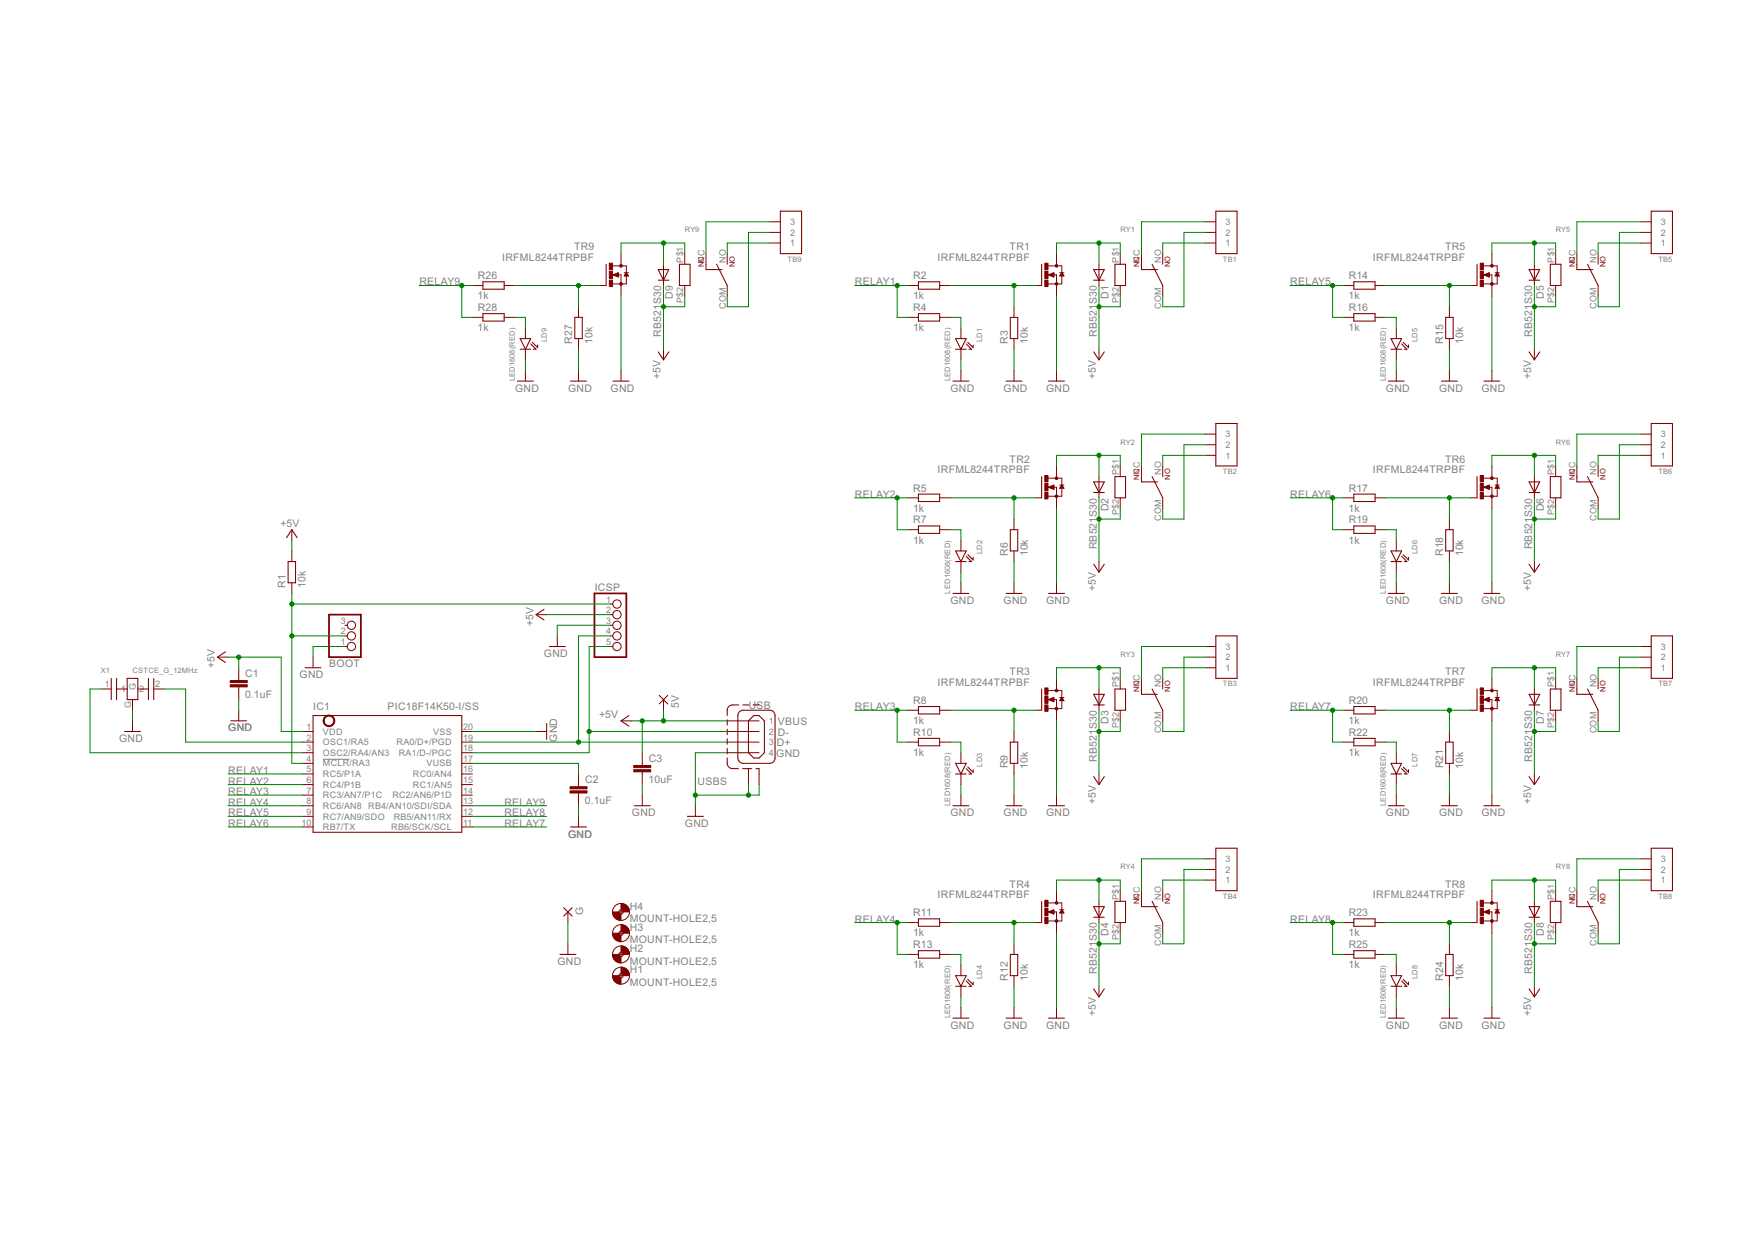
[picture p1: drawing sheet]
<svg xmlns="http://www.w3.org/2000/svg" width="420mm" height="297mm" viewBox="0 0 420 297" stroke-linecap="round" stroke-linejoin="round" font-family="sans-serif">
<path d="M77.2 181.6h6.4" fill="none" stroke="#808080" stroke-width=".24"/>
<g fill="none" stroke="#800000" stroke-width=".25">
<path d="M186.6 50.5h5.1v10.2h-5.1zM290.7 50.5h5.1v10.2h-5.1zM394.9 50.5h5v10.2h-5zM115.5 67.4h5.1v1.8h-5.1zM115.5 75h5.1v1.8h-5.1zM137.5 75.9h1.7v5.1h-1.7zM144.9 63.2v5.1M157.4 64.5h2.5l-1.2 2.5zM157.4 67h2.5M162.5 63.2h2.5v5.1h-2.5zM168.8 63.2v1.3h3.8M171.4 63.2l2.5 5.1"/>
<path d="M219.6 67.4h5.1v1.8h-5.1zM219.6 75h5.1v1.8h-5.1zM241.6 75.9h1.8v5.1h-1.8zM249.1 63.2v5.1M261.5 64.5h2.6l-1.3 2.5zM261.5 67h2.6M266.6 63.2h2.6v5.1h-2.6zM273 63.2v1.3h3.8M275.5 63.2l2.5 5.1M323.7 67.4h5.1v1.8h-5.1zM323.7 75h5.1v1.8h-5.1zM345.7 75.9h1.8v5.1h-1.8z"/>
<path d="M353.2 63.2v5.1M365.7 64.5h2.5l-1.3 2.5zM365.7 67h2.5M370.7 63.2h2.6v5.1h-2.6zM377.1 63.2v1.3h3.8M379.6 63.2l2.6 5.1M123.7 91.1h3.9M124.4 81h2.5l-1.3 2.5zM124.4 83.5h2.5M126.9 82.3l1.3 1.2h-.6M127.3 81.9l1.3 1.2v-.6M136.4 91.1h3.9"/>
<path d="M146.6 91.1h3.8M157.4 84.2l1.3 1.9 1.2-1.9M227.9 91.1h3.8M228.5 81h2.6l-1.3 2.5zM228.5 83.5h2.6M231.1 82.3l1.2 1.2h-.6M231.4 81.9l1.3 1.2v-.6M240.6 91.1h3.8M250.7 91.1h3.9M261.5 84.2l1.3 1.9 1.3-1.9M332 91.1h3.8M332.6 81h2.6l-1.3 2.5z"/>
<path d="M332.6 83.5h2.6M335.2 82.3l1.2 1.2h-.6M335.6 81.9l1.2 1.2v-.6M344.7 91.1h3.8M354.9 91.1h3.8M365.7 84.2l1.2 1.9 1.3-1.9M219.6 118.2h5.1v1.8h-5.1zM249.1 114v5.1M261.5 115.3h2.6l-1.3 2.5zM261.5 117.8h2.6M266.6 114h2.6v5.1h-2.6zM273 114v1.3h3.8"/>
<path d="M275.5 114l2.5 5.1M290.7 101.3h5.1v10.1h-5.1zM323.7 118.2h5.1v1.8h-5.1zM353.2 114v5.1M365.7 115.3h2.5l-1.3 2.5zM365.7 117.8h2.5M370.7 114h2.6v5.1h-2.6zM377.1 114v1.3h3.8M379.6 114l2.6 5.1M394.9 101.3h5v10.1h-5zM68.5 128.6l1.3-1.9 1.3 1.9M68.9 134.3h1.8v5.1h-1.8z"/>
<path d="M219.6 125.8h5.1v1.8h-5.1zM228.5 134.3h2.6M228.5 131.8h2.6l-1.3 2.5zM231.1 133l1.2 1.3h-.6M231.4 132.7l1.3 1.2v-.6M241.6 126.7h1.8v5.1h-1.8zM261.5 134.9l1.3 1.9 1.3-1.9M323.7 125.8h5.1v1.8h-5.1zM332.6 134.3h2.6M332.6 131.8h2.6l-1.3 2.5zM335.2 133l1.2 1.3h-.6M335.6 132.7l1.2 1.2v-.6"/>
<path d="M345.7 126.7h1.8v5.1h-1.8zM365.7 134.9l1.2 1.9 1.3-1.9M53.9 155.9l-1.9 1.3 1.9 1.2M73 159.7h3.8M130.1 145.7l-1.9 1.3 1.9 1.3M131.4 154.6h3.8M227.9 141.9h3.8M240.6 141.9h3.8M250.7 141.9h3.9M290.7 152.1h5.1v10.1h-5.1zM332 141.9h3.8M344.7 141.9h3.8"/>
<path d="M354.9 141.9h3.8M394.9 152.1h5v10.1h-5zM26.6 162.2v5.1M27.9 162.2v5.1M27.9 164.8h2.5M29.8 174.9h3.8M30.4 162.2h2.6v5.1h-2.6zM33 164.8h2.5M35.5 162.2v5.1M36.8 162.2v5.1M55.2 172.4h3.8M74.9 171.1h35.5v28h-35.5z"/>
<path d="M130.7 173v3.8M150.4 171.1l-1.9 1.3 1.9 1.3M157.6 166.3l2.1 2M159.7 166.3l-2.1 2M173.9 172.1v1.3M173.9 174.4v1.3M173.9 176.7v1.3M173.9 179v1.3M176.6 168.6h-1.7l-.7 .5a2.67 2.67 0 0 0-.3 2M176.7 170.3l1-.4h6.4l1 .4 .2 .8v10.2l-.1 .5-.3 .5-.8 .3h-6.4l-.5-.2-.5-.3-.3-.8v-10.2zM177.6 168.6h1.5M180.1 168.6h1.4"/>
<path d="M180.3 171.1h1.2l1.3 1.3v7.6l-1.3 1.3h-1.2l-1.3-1.3v-7.6zM219.6 169h5.1v1.8h-5.1zM219.6 176.6h5.1v1.8h-5.1zM241.6 177.5h1.8v5.1h-1.8zM249.1 164.8v5.1M261.5 166.1h2.6l-1.3 2.5zM261.5 168.6h2.6M266.6 164.8h2.6v5.1h-2.6zM273 164.8v1.3h3.8M275.5 164.8l2.5 5.1M323.7 169h5.1v1.8h-5.1zM323.7 176.6h5.1v1.8h-5.1z"/>
<path d="M345.7 177.5h1.8v5.1h-1.8zM353.2 164.8v5.1M365.7 166.1h2.5l-1.3 2.5zM365.7 168.6h2.5M370.7 164.8h2.6v5.1h-2.6zM377.1 164.8v1.3h3.8M379.6 164.8l2.6 5.1M136.4 197.8h3.9M151.7 192.7h3.8M164.4 195.2h3.8M173.9 181.3a2.67 2.67 0 0 0 .3 2l.7 .5h1.7M177.6 183.8h2.2"/>
<path d="M180.8 183.8h.7M227.9 192.7h3.8M228.5 182.6h2.6l-1.3 2.5zM228.5 185.1h2.6M231.1 183.8l1.2 1.3h-.6M231.4 183.5l1.3 1.2v-.6M240.6 192.7h3.8M250.7 192.7h3.9M261.5 185.7l1.3 1.9 1.3-1.9M332 192.7h3.8M332.6 182.6h2.6l-1.3 2.5zM332.6 185.1h2.6"/>
<path d="M335.2 183.8l1.2 1.3h-.6M335.6 183.5l1.2 1.2v-.6M344.7 192.7h3.8M354.9 192.7h3.8M365.7 185.7l1.2 1.9 1.3-1.9M134.8 217.1l2 2M136.8 217.1l-2 2M219.6 219.8h5.1v1.7h-5.1zM249.1 215.6v5M261.5 216.8h2.6l-1.3 2.6zM261.5 219.4h2.6M266.6 215.6h2.6v5h-2.6z"/>
<path d="M273 215.6v1.2h3.8M275.5 215.6l2.5 5M290.7 202.9h5.1v10.1h-5.1zM323.7 219.8h5.1v1.7h-5.1zM353.2 215.6v5M365.7 216.8h2.5l-1.3 2.6zM365.7 219.4h2.5M370.7 215.6h2.6v5h-2.6zM377.1 215.6v1.2h3.8M379.6 215.6l2.6 5M394.9 202.9h5v10.1h-5zM133.9 228.3h3.8"/>
<path d="M219.6 227.4h5.1v1.8h-5.1zM228.5 233.3h2.6l-1.3 2.6zM228.5 235.9h2.6M231.1 234.6l1.2 1.3h-.6M231.4 234.2l1.3 1.3v-.6M241.6 228.3h1.8v5h-1.8zM261.5 236.5l1.3 1.9 1.3-1.9M323.7 227.4h5.1v1.8h-5.1zM332.6 233.3h2.6l-1.3 2.6zM332.6 235.9h2.6M335.2 234.6l1.2 1.3h-.6M335.6 234.2l1.2 1.3v-.6"/>
<path d="M345.7 228.3h1.8v5h-1.8zM365.7 236.5l1.2 1.9 1.3-1.9M227.9 243.5h3.8M240.6 243.5h3.8M250.7 243.5h3.9M332 243.5h3.8M344.7 243.5h3.8M354.9 243.5h3.8"/>
</g>
<g fill="none" stroke="#800000" stroke-width=".24">
<path d="M184.1 58.1h2.5M184.1 55.6h2.5M184.1 53h2.5M288.2 58.1h2.5M288.2 55.6h2.5M288.2 53h2.5M392.3 58.1h2.6M392.3 55.6h2.6M392.3 53h2.6M113 68.3h2.5M113 75.9h2.5M120.6 68.3h2.5"/>
<path d="M120.6 75.9h2.5M125.6 78.4v2.6M138.3 73.4v2.5M143.4 68.3h1.5M146.3 65.7h2.2v5.1M146.5 63.6h3.3v1.6M146.6 65.7l1.3-.5v1.1zM146.7 65.7h1.2M146.8 65.8h1.1M147 65.6h.9M147.1 65.9h.8M147.3 65.4h.6"/>
<path d="M147.4 66.1h.5M147.6 65.3h.3M147.7 66.2h.2M148.5 60.7v2.9M149.3 65.2h1M149.3 65.9h.9M149.4 65.8h.8M149.5 65.7h.6M149.6 65.6h.4M149.6 65.4h.3M149.7 65.3h.1M149.8 65.9v2h-3.3"/>
<path d="M149.8 65.2l.5 .8h-1zM158.7 63.2v5.1M163.7 60.7v2.5M163.7 68.3v2.5M168.8 60.7v2.5M173.9 60.7v2.5M173.9 68.3v2.5M217.1 68.3h2.5M217.1 75.9h2.5M224.7 68.3h2.5M224.7 75.9h2.5M229.8 78.4v2.6"/>
<path d="M242.5 73.4v2.5M247.6 68.3h1.5M250.5 65.7h2.1v5.1M250.6 63.6h3.3v1.6M250.7 65.7l1.3-.5v1.1zM250.8 65.7h1.2M250.9 65.8h1.1M251.2 65.6h.8M251.2 65.9h.8M251.5 65.4h.5M251.5 66.1h.5M251.8 65.3h.2"/>
<path d="M251.8 66.2h.2M252.6 60.7v2.9M253.4 65.2h1M253.4 65.9h1M253.5 65.8h.8M253.6 65.7h.6M253.7 65.6h.4M253.8 65.4h.3M253.9 65.3h.1M253.9 65.9v2h-3.3M253.9 65.2l.5 .8h-1zM262.8 63.2v5.1"/>
<path d="M267.9 60.7v2.5M267.9 68.3v2.5M273 60.7v2.5M278 60.7v2.5M278 68.3v2.5M321.2 68.3h2.5M321.2 75.9h2.5M328.8 68.3h2.6M328.8 75.9h2.6M333.9 78.4v2.6M346.6 73.4v2.5M351.7 68.3h1.5"/>
<path d="M354.6 65.7h2.2v5.1M354.8 63.6h3.2v1.6M354.9 65.7l1.2-.5v1.1zM355 65.7h1.1M355 65.8h1.1M355.3 65.6h.8M355.3 65.9h.8M355.6 65.4h.5M355.7 66.1h.4M355.9 65.3h.2M356 66.2h.1M356.8 60.7v2.9"/>
<path d="M357.5 65.2h1M357.6 65.9h.9M357.7 65.8h.7M357.7 65.7h.7M357.8 65.6h.5M357.9 65.4h.3M358 65.3h.1M358 65.9v2h-3.3M358 65.2l.5 .8h-1zM366.9 63.2v5.1M372 60.7v2.5M372 68.3v2.5"/>
<path d="M377.1 60.7v2.5M382.2 60.7v2.5M382.2 68.3v2.5M125.6 83.5v2.6M125.6 88.6v2.5M138.3 81v2.5M138.3 88.6v2.5M148.5 88.6v2.5M158.7 83.5v2.6M229.8 83.5v2.6M229.8 88.6v2.5M242.5 81v2.5"/>
<path d="M242.5 88.6v2.5M252.6 88.6v2.5M262.8 83.5v2.6M333.9 83.5v2.6M333.9 88.6v2.5M346.6 81v2.5M346.6 88.6v2.5M356.8 88.6v2.5M366.9 83.5v2.6M217.1 119.1h2.5M224.7 119.1h2.5M247.6 119.1h1.5"/>
<path d="M250.5 116.5h2.1v5.1M250.6 114.4h3.3v1.6M250.7 116.5l1.3-.5v1zM250.9 116.5h1.1M250.9 116.6h1.1M251.2 116.4h.8M251.2 116.7h.8M251.5 116.2h.5M251.5 116.8h.5M251.8 116.1h.2M251.8 116.9h.2M252.6 111.4v3"/>
<path d="M253.4 116h1M253.4 116.7h1M253.5 116.6h.8M253.6 116.5h.6M253.7 116.4h.4M253.8 116.2h.2M253.9 116.1h.1M253.9 116.6v2.1h-3.3M253.9 116l.5 .8h-1zM262.8 114v5.1M267.9 111.4v2.6M267.9 119.1v2.5"/>
<path d="M273 111.4v2.6M278 111.4v2.6M278 119.1v2.5M288.2 108.9h2.5M288.2 106.4h2.5M288.2 103.8h2.5M321.2 119.1h2.5M328.8 119.1h2.6M351.7 119.1h1.5M354.6 116.5h2.2v5.1M354.8 114.4h3.2v1.6M354.9 116.5l1.2-.5v1z"/>
<path d="M355 116.5h1.1M355 116.6h1.1M355.3 116.4h.8M355.3 116.7h.8M355.6 116.2h.5M355.6 116.8h.5M355.9 116.1h.2M355.9 116.9h.2M356.8 111.4v3M357.5 116h1M357.6 116.7h.9M357.7 116.6h.7"/>
<path d="M357.7 116.5h.7M357.8 116.4h.5M357.9 116.2h.3M358 116.1h.1M358 116.6v2.1h-3.3M358 116l.5 .8h-1zM366.9 114v5.1M372 111.4v2.6M372 119.1v2.5M377.1 111.4v2.6M382.2 111.4v2.6M382.2 119.1v2.5"/>
<path d="M392.3 108.9h2.6M392.3 106.4h2.6M392.3 103.8h2.6M69.8 126.7v2.5M69.8 131.8v2.5M69.8 139.4v2.5M217.1 126.7h2.5M224.7 126.7h2.5M229.8 129.2v2.6M229.8 134.3v2.5M229.8 139.4v2.5M242.5 124.1v2.6"/>
<path d="M242.5 131.8v2.5M242.5 139.4v2.5M252.6 139.4v2.5M262.8 134.3v2.5M321.2 126.7h2.5M328.8 126.7h2.6M333.9 129.2v2.6M333.9 134.3v2.5M333.9 139.4v2.5M346.6 124.1v2.6M346.6 131.8v2.5M346.6 139.4v2.5"/>
<path d="M356.8 139.4v2.5M366.9 134.3v2.5M52 157.2h2.5M57.1 159.7v3.1M74.9 157.2v2.5M82.5 154.6h.5M82.5 152.1h.5M82.5 149.5h.5M128.2 147h2.5M133.3 152.1v2.5M146 154.6h.5M146 152.1h.5"/>
<path d="M146 149.5h.5M146 144.5h.5M146 147h.5M288.2 157.2h2.5M288.2 154.6h2.5M288.2 159.7h2.5M392.3 157.2h2.6M392.3 154.6h2.6M392.3 159.7h2.6M24.1 164.8h2.5M31.7 167.3v2.6M31.7 172.4v2.5"/>
<path d="M36.8 164.8h2.5M57.1 164.3v3M57.1 169.9v2.5M72.3 174.9h2.6M72.3 177.5h2.6M110.4 174.9h2.6M110.4 177.5h2.6M128.2 174.9h2.5M148.5 172.4h2.5M158.7 167.3v2.6M173.9 174.9h7.6M173.9 172.4h7.6"/>
<path d="M173.9 177.5h7.6M217.1 177.5h2.5M217.1 169.9h2.5M224.7 177.5h2.5M224.7 169.9h2.5M242.5 174.9v2.6M247.6 169.9h1.5M250.5 167.3h2.1v5.1M250.6 165.2h3.3v1.6M250.7 167.3l1.3-.5v1zM250.9 167.4h1.1M250.9 167.3h1.1"/>
<path d="M251.2 167.5h.8M251.2 167.1h.8M251.5 167.6h.5M251.5 167h.5M251.8 167.7h.2M251.8 166.9h.2M252.6 162.2v3M253.4 166.8h1M253.4 167.5h1M253.5 167.4h.8M253.6 167.3h.6M253.7 167.1h.4"/>
<path d="M253.8 167h.2M253.9 166.9h.1M253.9 167.4v2.1h-3.3M253.9 166.8l.5 .8h-1zM262.8 164.8v5.1M267.9 162.2v2.6M267.9 169.9v2.5M273 162.2v2.6M278 162.2v2.6M278 169.9v2.5M321.2 177.5h2.5M321.2 169.9h2.5"/>
<path d="M328.8 177.5h2.6M328.8 169.9h2.6M346.6 174.9v2.6M351.7 169.9h1.5M354.6 167.3h2.2v5.1M354.8 165.2h3.2v1.6M354.9 167.3l1.2-.5v1zM355 167.4h1.1M355 167.3h1.1M355.3 167.5h.8M355.3 167.1h.8M355.6 167h.5"/>
<path d="M355.6 167.6h.5M355.9 166.9h.2M355.9 167.7h.2M356.8 162.2v3M357.5 166.8h1M357.6 167.5h.9M357.7 167.4h.7M357.7 167.3h.6M357.8 167.1h.4M357.9 167h.3M358 166.9h.1M358 167.4v2.1h-3.3"/>
<path d="M358 166.8l.5 .8h-1zM366.9 164.8v5.1M372 162.2v2.6M372 169.9v2.5M377.1 162.2v2.6M382.2 162.2v2.6M382.2 169.9v2.5M72.3 180h2.6M72.3 182.6h2.6M72.3 185.1h2.6M72.3 187.6h2.6M72.3 190.2h2.6"/>
<path d="M72.3 192.7h2.6M72.3 195.2h2.6M72.3 197.8h2.6M110.4 180h2.6M110.4 182.6h2.6M110.4 185.1h2.6M110.4 187.6h2.6M110.4 190.2h2.6M110.4 192.7h2.6M110.4 195.2h2.6M110.4 197.8h2.6M138.3 185.1v3.1"/>
<path d="M138.3 189.7v3M138.3 195.2v2.6M153.6 180v3.1M153.6 184.6v3M153.6 190.2v2.5M166.3 192.7v2.5M173.9 180h7.6M179 183.8v3.8M181.5 183.8v3.8M229.8 180v2.6M229.8 185.1v2.5M229.8 190.2v2.5"/>
<path d="M242.5 182.6v2.5M242.5 190.2v2.5M252.6 190.2v2.5M262.8 185.1v2.5M333.9 180v2.6M333.9 185.1v2.5M333.9 190.2v2.5M346.6 182.6v2.5M346.6 190.2v2.5M356.8 190.2v2.5M366.9 185.1v2.5M135.8 218.1v2.5"/>
<path d="M148 218.1h1M148.5 217.6v1M250.5 218.1h2.1v5.1M250.6 215.9h3.3v1.7M250.7 218.1l1.3-.5v1zM250.9 218.2h1.1M250.9 218h1.1M251.2 218.3h.8M251.2 217.9h.8M251.5 218.4h.5M251.5 217.8h.5M251.8 218.5h.2"/>
<path d="M251.8 217.7h.2M252.6 213v2.9M253.4 217.6h1M253.4 218.3h1M253.5 218.2h.8M253.6 218h.6M253.7 217.9h.4M253.8 217.8h.2M253.9 217.7h.1M253.9 218.2v2.1h-3.3M253.9 217.6l.5 .8h-1zM262.8 215.6v5"/>
<path d="M267.9 213v2.6M273 213v2.6M278 213v2.6M288.2 210.5h2.5M288.2 207.9h2.5M288.2 205.4h2.5M354.6 218.1h2.2v5.1M354.8 215.9h3.2v1.7M354.9 218.1l1.2-.5v1zM355 218.2h1.1M355 218h1.1M355.3 218.3h.8"/>
<path d="M355.3 217.9h.8M355.6 218.4h.5M355.6 217.8h.5M355.9 218.5h.2M355.9 217.7h.2M356.8 213v2.9M357.5 217.6h1M357.6 218.3h.9M357.7 218.2h.7M357.7 218h.6M357.8 217.9h.4M357.9 217.8h.3"/>
<path d="M358 217.7h.1M358 218.2v2.1h-3.3M358 217.6l.5 .8h-1zM366.9 215.6v5M372 213v2.6M377.1 213v2.6M382.2 213v2.6M392.3 210.5h2.6M392.3 207.9h2.6M392.3 205.4h2.6M135.8 225.7v2.6M148 233.3h1"/>
<path d="M148 228.3h1M148 223.2h1M148.5 222.7v1M148.5 227.8v1M148.5 232.8v1M217.1 228.3h2.5M217.1 220.6h2.5M224.7 228.3h2.5M224.7 220.6h2.5M229.8 230.8v2.5M229.8 235.9v2.5M242.5 225.7v2.6"/>
<path d="M242.5 233.3v2.6M247.6 220.6h1.5M262.8 235.9v2.5M267.9 220.6v2.6M278 220.6v2.6M321.2 228.3h2.5M321.2 220.6h2.5M328.8 228.3h2.6M328.8 220.6h2.6M333.9 230.8v2.5M333.9 235.9v2.5M346.6 225.7v2.6"/>
<path d="M346.6 233.3v2.6M351.7 220.6h1.5M366.9 235.9v2.5M372 220.6v2.6M382.2 220.6v2.6M229.8 241v2.5M242.5 241v2.5M252.6 241v2.5M333.9 241v2.5M346.6 241v2.5M356.8 241v2.5"/>
<circle cx="84" cy="149.5" r=".99"/>
<circle cx="84" cy="154.6" r=".99"/>
<circle cx="84" cy="152.1" r=".99"/>
<circle cx="147.5" cy="149.5" r=".99"/>
<circle cx="147.5" cy="144.5" r=".99"/>
<circle cx="147.5" cy="154.6" r=".99"/>
<circle cx="147.5" cy="147" r=".99"/>
<circle cx="147.5" cy="152.1" r=".99"/>
<circle cx="148.5" cy="218.1" r="2.03"/>
<circle cx="148.5" cy="218.1" r=".51"/>
<circle cx="148.5" cy="228.3" r="2.03"/>
<circle cx="148.5" cy="223.2" r="2.03"/>
<circle cx="148.5" cy="233.3" r="2.03"/>
<circle cx="148.5" cy="233.3" r=".51"/>
<circle cx="148.5" cy="223.2" r=".51"/>
<circle cx="148.5" cy="228.3" r=".51"/>
</g>
<g fill="#800000" stroke="#800000" stroke-width=".24">
<path d="M151.6 184.1h4v.5h-4z"/>
<path d="M151.6 183.1h4v.5h-4z"/>
<path d="M55.1 163.8h4v.5h-4z"/>
<path d="M55.1 162.8h4v.5h-4z"/>
<path d="M136.3 189.1h4.1v.6h-4.1z"/>
<path d="M136.3 188.2h4.1v.5h-4.1z"/>
<path d="M249.9 67h.7v1.5h-.7z"/>
<path d="M249.9 62.9h.7v1.6h-.7z"/>
<path d="M249.9 64.9h.7v1.7h-.7z"/>
<path d="M249.9 117.8h.7v1.5h-.7z"/>
<path d="M249.9 113.7h.7v1.6h-.7z"/>
<path d="M249.9 115.6h.7v1.8h-.7z"/>
<path d="M249.9 168.6h.7v1.5h-.7z"/>
<path d="M249.9 164.5h.7v1.6h-.7z"/>
<path d="M249.9 166.4h.7v1.8h-.7z"/>
<path d="M249.9 219.4h.7v1.5h-.7z"/>
<path d="M249.9 215.3h.7v1.5h-.7z"/>
<path d="M249.9 217.2h.7v1.8h-.7z"/>
<path d="M354 67h.7v1.5h-.7z"/>
<path d="M354 62.9h.7v1.6h-.7z"/>
<path d="M354 64.9h.7v1.7h-.7z"/>
<path d="M354 117.8h.7v1.5h-.7z"/>
<path d="M354 113.7h.7v1.6h-.7z"/>
<path d="M354 115.6h.7v1.8h-.7z"/>
<path d="M354 168.6h.7v1.5h-.7z"/>
<path d="M354 164.5h.7v1.6h-.7z"/>
<path d="M354 166.4h.7v1.8h-.7z"/>
<path d="M354 219.4h.7v1.5h-.7z"/>
<path d="M354 215.3h.7v1.5h-.7z"/>
<path d="M354 217.2h.7v1.8h-.7z"/>
<path d="M145.7 67h.8v1.5h-.8z"/>
<path d="M145.7 62.9h.8v1.6h-.8z"/>
<path d="M145.7 64.9h.8v1.7h-.8z"/>
</g>
<g fill="#800000" stroke="#800000" stroke-width=".24">
<path d="M148.5 231.3a1.97 1.97 0 0 1 2 2h-1.5l-.1-.3-.4-.2z" fill-rule="evenodd"/>
<path d="M146.5 233.3h1.5l.2 .4 .3 .1v1.6a2 2 0 0 1-2-2.1z" fill-rule="evenodd"/>
<path d="M148.5 226.2a2 2 0 0 1 2 2.1h-1.5l-.1-.3-.4-.2z" fill-rule="evenodd"/>
<path d="M146.5 228.3h1.5l.2 .4 .3 .1v1.5a2 2 0 0 1-2-2z" fill-rule="evenodd"/>
<path d="M148.5 221.1a2 2 0 0 1 2 2.1h-1.5l-.1-.3-.4-.2z" fill-rule="evenodd"/>
<path d="M146.5 223.2h1.5l.2 .4 .3 .1v1.5a2 2 0 0 1-2-2z" fill-rule="evenodd"/>
<path d="M148.5 216.1a2 2 0 0 1 2 2h-1.5l-.1-.3-.4-.2z" fill-rule="evenodd"/>
<path d="M146.5 218.1h1.5l.2 .4 .3 .1v1.5a2 2 0 0 1-2-2z" fill-rule="evenodd"/>
<path d="M77.7 171.4a1.39 1.39 0 0 1 2.2 .3 1.39 1.39 0 0 1-.9 2 1.39 1.39 0 0 1-1.7-1.3h.2a1.14 1.14 0 0 1 1.7-1 1.14 1.14 0 0 1 .2 2 1.14 1.14 0 0 1-1.8-.7l-.1-.3h-.2z" fill-rule="evenodd"/>
<circle cx="252.6" cy="63.6" r=".33"/>
<circle cx="252.6" cy="67.9" r=".33"/>
<circle cx="252.6" cy="114.4" r=".33"/>
<circle cx="252.6" cy="118.7" r=".33"/>
<circle cx="252.6" cy="165.2" r=".33"/>
<circle cx="252.6" cy="169.5" r=".33"/>
<circle cx="252.6" cy="216" r=".33"/>
<circle cx="252.6" cy="220.3" r=".33"/>
<circle cx="356.8" cy="63.6" r=".33"/>
<circle cx="356.8" cy="67.9" r=".33"/>
<circle cx="356.8" cy="114.4" r=".32"/>
<circle cx="356.8" cy="118.7" r=".32"/>
<circle cx="356.8" cy="165.2" r=".33"/>
<circle cx="356.8" cy="169.5" r=".33"/>
<circle cx="356.8" cy="215.9" r=".32"/>
<circle cx="356.8" cy="220.3" r=".32"/>
<circle cx="148.5" cy="63.6" r=".33"/>
<circle cx="148.5" cy="67.9" r=".33"/>
</g>
<path d="M78.7 147h7.6v10.2h-7.6zM142.2 141.9h7.6v15.3h-7.6z" fill="none" stroke="#800000" stroke-width=".42"/>
<g fill="none" stroke="#008000" stroke-width=".24">
<path d="M158.7 58.1v5.1M184.1 55.6h-5.1v17.8h-5.1v-2.6M184.1 53h-15.3v7.7M184.1 58.1h-10.2v2.6M262.8 58.1v5.1M288.2 55.6h-5.1v17.8h-5.1v-2.6M288.2 53h-15.2v7.7M288.2 58.1h-10.2v2.6M366.9 58.1v5.1M392.3 55.6h-5.1v17.8h-5v-2.6M392.3 53h-15.2v7.7M392.3 58.1h-10.1v2.6"/>
<path d="M100.3 68.3h12.7M110.4 68.3v7.6h2.6M123.1 75.9h2.5v2.5M123.1 68.3h20.3M138.3 68.3v5.1M148.5 60.7v-2.6h15.2v2.6M148.5 70.8v17.8M158.7 68.3v15.2M163.7 70.8v2.6h-5M204.4 68.3h12.7M214.5 68.3v7.6h2.6M227.2 75.9h2.6v2.5"/>
<path d="M227.2 68.3h20.4M242.5 68.3v5.1M252.6 60.7v-2.6h15.3v2.6M252.6 70.8v17.8M262.8 68.3v15.2M267.9 70.8v2.6h-5.1M308.5 68.3h12.7M318.7 68.3v7.6h2.5M331.4 75.9h2.5v2.5M331.4 68.3h20.3M346.6 68.3v5.1M356.8 60.7v-2.6h15.2v2.6"/>
<path d="M356.8 70.8v17.8M366.9 68.3v15.2M372 70.8v2.6h-5.1M125.6 86.1v2.5M138.3 83.5v5.1M229.8 86.1v2.5M242.5 83.5v5.1M333.9 86.1v2.5M346.6 83.5v5.1M204.4 119.1h12.7M214.5 119.1v7.6h2.6M227.2 119.1h20.4"/>
<path d="M242.5 119.1v5M252.6 111.4v-2.5h15.3v2.5M262.8 108.9v5.1M262.8 119.1v15.2M288.2 106.4h-5.1v17.7h-5.1v-2.5M288.2 103.8h-15.2v7.6M288.2 108.9h-10.2v2.5M308.5 119.1h12.7M318.7 119.1v7.6h2.5M331.4 119.1h20.3M346.6 119.1v5M356.8 111.4v-2.5h15.2v2.5"/>
<path d="M366.9 108.9v5.1M366.9 119.1v15.2M392.3 106.4h-5.1v17.7h-5v-2.5M392.3 103.8h-15.2v7.6M392.3 108.9h-10.1v2.5M69.8 129.2v2.6M227.2 126.7h2.6v2.5M229.8 136.8v2.6M242.5 134.3v5.1M252.6 121.6v17.8M267.9 121.6v2.5h-5.1M331.4 126.7h2.5v2.5"/>
<path d="M333.9 136.8v2.6M346.6 134.3v5.1M356.8 121.6v17.8M372 121.6v2.5h-5.1M54.5 157.2h12.7v17.7h5.1M57.1 157.2v2.5M69.8 141.9v40.7h2.5M69.8 144.5h76.2M69.8 152.1h12.7M82.5 154.6h-7.6v2.6M130.7 147h15.3M146 154.6h-5.1v25.4h-27.9"/>
<path d="M146 152.1h-7.7v25.4M146 149.5h-12.7v2.6M262.8 159.7v5.1M288.2 157.2h-5.1v17.7h-5.1v-2.5M288.2 154.6h-15.2v7.6M288.2 159.7h-10.2v2.5M366.9 159.7v5.1M392.3 157.2h-5.1v17.7h-5v-2.5M392.3 154.6h-15.2v7.6M392.3 159.7h-10.1v2.5M24.1 164.8h-2.6v15.2h50.8M31.7 169.9v2.5"/>
<path d="M39.3 164.8h5.1v12.7h27.9M57.1 167.3v2.6M113 174.9h15.2M113 177.5h60.9M140.9 174.9h33M151 172.4h22.9M153.6 172.4v7.6M158.7 169.9v2.5M204.4 169.9h12.7M214.5 169.9v7.6h2.6M227.2 177.5h2.6v2.5M227.2 169.9h20.4"/>
<path d="M242.5 169.9v5M252.6 162.2v-2.5h15.3v2.5M252.6 172.4v17.8M262.8 169.9v15.2M267.9 172.4v2.5h-5.1M308.5 169.9h12.7M318.7 169.9v7.6h2.5M331.4 177.5h2.5v2.5M331.4 169.9h20.3M346.6 169.9v5M356.8 162.2v-2.5h15.2v2.5M356.8 172.4v17.8"/>
<path d="M366.9 169.9v15.2M372 172.4v2.5h-5.1M54.5 190.2h17.8M54.5 185.1h17.8M54.5 187.6h17.8M54.5 192.7h17.8M54.5 195.2h17.8M54.5 197.8h17.8M113 182.6h25.3v2.5M113 192.7h17.7M113 195.2h17.7M113 197.8h17.7"/>
<path d="M138.3 192.7v2.5M153.6 187.6v2.6M173.9 180h-7.6v12.7M179 187.6v2.6M181.5 187.6v2.6h-15.2M229.8 187.6v2.6M242.5 185.1v5.1M333.9 187.6v2.6M346.6 185.1v5.1M252.6 213v-2.5h15.3v2.5M262.8 210.5v5.1M288.2 207.9h-5.1v17.8h-5.1v-2.5"/>
<path d="M288.2 205.4h-15.2v7.6M288.2 210.5h-10.2v2.5M356.8 213v-2.5h15.2v2.5M366.9 210.5v5.1M392.3 207.9h-5.1v17.8h-5v-2.5M392.3 205.4h-15.2v7.6M392.3 210.5h-10.1v2.5M135.8 220.6v5.1M204.4 220.6h12.7M214.5 220.6v7.7h2.6M227.2 228.3h2.6v2.5M227.2 220.6h20.4"/>
<path d="M229.8 238.4v2.6M242.5 220.6v5.1M242.5 235.9v5.1M252.6 223.2v17.8M262.8 220.6v15.3M267.9 223.2v2.5h-5.1M308.5 220.6h12.7M318.7 220.6v7.7h2.5M331.4 228.3h2.5v2.5M331.4 220.6h20.3M333.9 238.4v2.6M346.6 220.6v5.1"/>
<path d="M346.6 235.9v5.1M356.8 223.2v17.8M366.9 220.6v15.3M372 223.2v2.5h-5.1"/>
</g>
<g fill="#008000" stroke="#008000" stroke-width=".24">
<circle cx="179" cy="190.2" r=".51"/>
<circle cx="166.3" cy="190.2" r=".51"/>
<circle cx="57.1" cy="157.2" r=".51"/>
<circle cx="153.6" cy="172.4" r=".51"/>
<circle cx="158.7" cy="172.4" r=".51"/>
<circle cx="262.8" cy="73.4" r=".51"/>
<circle cx="262.8" cy="124.1" r=".51"/>
<circle cx="262.8" cy="174.9" r=".51"/>
<circle cx="262.8" cy="225.7" r=".51"/>
<circle cx="366.9" cy="73.4" r=".51"/>
<circle cx="366.9" cy="124.1" r=".51"/>
<circle cx="366.9" cy="174.9" r=".51"/>
<circle cx="366.9" cy="225.7" r=".51"/>
<circle cx="158.7" cy="73.4" r=".51"/>
<circle cx="69.8" cy="144.5" r=".51"/>
<circle cx="69.8" cy="152.1" r=".51"/>
<circle cx="140.9" cy="174.9" r=".51"/>
<circle cx="138.3" cy="177.5" r=".51"/>
<circle cx="262.8" cy="58.1" r=".51"/>
<circle cx="242.5" cy="68.3" r=".51"/>
<circle cx="214.5" cy="68.3" r=".51"/>
<circle cx="262.8" cy="108.9" r=".51"/>
<circle cx="242.5" cy="119.1" r=".51"/>
<circle cx="214.5" cy="119.1" r=".51"/>
<circle cx="262.8" cy="159.7" r=".51"/>
<circle cx="242.5" cy="169.9" r=".51"/>
<circle cx="262.8" cy="210.5" r=".51"/>
<circle cx="242.5" cy="220.6" r=".51"/>
<circle cx="214.5" cy="169.9" r=".51"/>
<circle cx="214.5" cy="220.6" r=".51"/>
<circle cx="366.9" cy="58.1" r=".51"/>
<circle cx="346.6" cy="68.3" r=".51"/>
<circle cx="366.9" cy="108.9" r=".51"/>
<circle cx="346.6" cy="119.1" r=".51"/>
<circle cx="366.9" cy="159.7" r=".51"/>
<circle cx="346.6" cy="169.9" r=".51"/>
<circle cx="366.9" cy="210.5" r=".51"/>
<circle cx="346.6" cy="220.6" r=".51"/>
<circle cx="318.7" cy="68.3" r=".51"/>
<circle cx="318.7" cy="119.1" r=".51"/>
<circle cx="318.7" cy="169.9" r=".51"/>
<circle cx="318.7" cy="220.6" r=".51"/>
<circle cx="158.7" cy="58.1" r=".51"/>
<circle cx="138.3" cy="68.3" r=".51"/>
<circle cx="110.4" cy="68.3" r=".51"/>
</g>
<g font-size="2.8" fill="#808080">
<text x="137.3" y="59.9">TR9</text>
<text x="241.4" y="59.9">TR1</text>
<text x="345.6" y="59.9">TR5</text>
<text x="120.1" y="62.4">IRFML8244TRPBF</text>
<text x="224.2" y="62.4">IRFML8244TRPBF</text>
<text x="328.3" y="62.4">IRFML8244TRPBF</text>
<text x="100.3" y="68.3">RELAY9</text>
<text x="114.2" y="71.6">1k</text>
<text x="114.3" y="66.8">R26</text>
<text x="160.9" y="71.5" transform="rotate(-90 160.9 71.5)">D9</text>
<text x="204.4" y="68.3">RELAY1</text>
<text x="218.4" y="71.6">1k</text>
<text x="218.4" y="66.8">R2</text>
<text x="265.1" y="71.5" transform="rotate(-90 265.1 71.5)">D1</text>
<text x="308.6" y="68.3">RELAY5</text>
<text x="322.5" y="71.6">1k</text>
<text x="322.5" y="66.8">R14</text>
<text x="369.2" y="71.5" transform="rotate(-90 369.2 71.5)">D5</text>
<text x="114.3" y="74.4">R28</text>
<text x="218.4" y="74.4">R4</text>
<text x="322.5" y="74.4">R16</text>
<text x="114.2" y="79.2">1k</text>
<text x="136.9" y="82.2" transform="rotate(-90 136.9 82.2)">R27</text>
<text x="141.7" y="82.2" transform="rotate(-90 141.7 82.2)">10k</text>
<text x="158.1" y="80.6" transform="rotate(-90 158.1 80.6)">RB521S30</text>
<text x="218.4" y="79.2">1k</text>
<text x="241" y="82.2" transform="rotate(-90 241 82.2)">R3</text>
<text x="245.8" y="82.2" transform="rotate(-90 245.8 82.2)">10k</text>
<text x="262.3" y="80.6" transform="rotate(-90 262.3 80.6)">RB521S30</text>
<text x="322.5" y="79.2">1k</text>
<text x="345.1" y="82.2" transform="rotate(-90 345.1 82.2)">R15</text>
<text x="349.9" y="82.2" transform="rotate(-90 349.9 82.2)">10k</text>
<text x="366.4" y="80.6" transform="rotate(-90 366.4 80.6)">RB521S30</text>
<text x="123.2" y="93.7">GND</text>
<text x="135.9" y="93.7">GND</text>
<text x="146" y="93.7">GND</text>
<text x="157.9" y="90.7" transform="rotate(-90 157.9 90.7)">+5V</text>
<text x="227.3" y="93.7">GND</text>
<text x="240" y="93.7">GND</text>
<text x="250.1" y="93.7">GND</text>
<text x="262" y="90.7" transform="rotate(-90 262 90.7)">+5V</text>
<text x="331.4" y="93.7">GND</text>
<text x="344.1" y="93.7">GND</text>
<text x="354.3" y="93.7">GND</text>
<text x="366.2" y="90.7" transform="rotate(-90 366.2 90.7)">+5V</text>
<text x="224.2" y="113.2">IRFML8244TRPBF</text>
<text x="241.4" y="110.7">TR2</text>
<text x="328.3" y="113.2">IRFML8244TRPBF</text>
<text x="345.6" y="110.7">TR6</text>
<text x="204.4" y="119.1">RELAY2</text>
<text x="218.4" y="117.6">R5</text>
<text x="308.6" y="119.1">RELAY6</text>
<text x="322.5" y="117.6">R17</text>
<text x="218.4" y="122.4">1k</text>
<text x="218.4" y="125.2">R7</text>
<text x="265.1" y="122.3" transform="rotate(-90 265.1 122.3)">D2</text>
<text x="322.5" y="122.4">1k</text>
<text x="322.5" y="125.2">R19</text>
<text x="369.2" y="122.3" transform="rotate(-90 369.2 122.3)">D6</text>
<text x="67.1" y="126.1">+5V</text>
<text x="218.4" y="130">1k</text>
<text x="262.3" y="131.4" transform="rotate(-90 262.3 131.4)">RB521S30</text>
<text x="322.5" y="130">1k</text>
<text x="366.4" y="131.4" transform="rotate(-90 366.4 131.4)">RB521S30</text>
<text x="241" y="133" transform="rotate(-90 241 133)">R6</text>
<text x="245.8" y="133" transform="rotate(-90 245.8 133)">10k</text>
<text x="345.1" y="133" transform="rotate(-90 345.1 133)">R18</text>
<text x="349.9" y="133" transform="rotate(-90 349.9 133)">10k</text>
<text x="68.3" y="140.6" transform="rotate(-90 68.3 140.6)">R1</text>
<text x="73.1" y="140.7" transform="rotate(-90 73.1 140.7)">10k</text>
<text x="142.2" y="141.3">ICSP</text>
<text x="262" y="141.5" transform="rotate(-90 262 141.5)">+5V</text>
<text x="366.2" y="141.5" transform="rotate(-90 366.2 141.5)">+5V</text>
<text x="127.6" y="149.7" transform="rotate(-90 127.6 149.7)">+5V</text>
<text x="227.3" y="144.5">GND</text>
<text x="240" y="144.5">GND</text>
<text x="250.1" y="144.5">GND</text>
<text x="331.4" y="144.5">GND</text>
<text x="344.1" y="144.5">GND</text>
<text x="354.3" y="144.5">GND</text>
<text x="51.4" y="159.9" transform="rotate(-90 51.4 159.9)">+5V</text>
<text x="58.6" y="161.9">C1</text>
<text x="78.7" y="159.6">BOOT</text>
<text x="130.1" y="157.2">GND</text>
<text x="241.4" y="161.5">TR3</text>
<text x="345.6" y="161.5">TR7</text>
<text x="58.6" y="166.9">0.1uF</text>
<text x="71.6" y="162.2">GND</text>
<text x="224.2" y="164">IRFML8244TRPBF</text>
<text x="328.3" y="164">IRFML8244TRPBF</text>
<text x="74.9" y="169.9">IC1</text>
<text x="92.7" y="169.9">PIC18F14K50-I/SS</text>
<text x="143.3" y="171.8">+5V</text>
<text x="162.3" y="169.3" transform="rotate(-90 162.3 169.3)">5V</text>
<text x="179.1" y="169.5">USB</text>
<text x="186" y="173.4">VBUS</text>
<text x="204.4" y="169.9">RELAY3</text>
<text x="218.4" y="173.2">1k</text>
<text x="218.4" y="168.4">R8</text>
<text x="265.1" y="173.1" transform="rotate(-90 265.1 173.1)">D3</text>
<text x="308.6" y="169.9">RELAY7</text>
<text x="322.5" y="173.2">1k</text>
<text x="322.5" y="168.4">R20</text>
<text x="369.2" y="173.1" transform="rotate(-90 369.2 173.1)">D7</text>
<text x="28.5" y="177.5">GND</text>
<text x="54.6" y="174.9">GND</text>
<text x="133.3" y="177.4" transform="rotate(-90 133.3 177.4)">GND</text>
<text x="185.7" y="178.5">D+</text>
<text x="186" y="176">D-</text>
<text x="218.4" y="176">R10</text>
<text x="322.5" y="176">R22</text>
<text x="54.6" y="185.1">RELAY1</text>
<text x="155.2" y="182.2">C3</text>
<text x="185.6" y="181.1">GND</text>
<text x="218.4" y="180.8">1k</text>
<text x="241" y="183.8" transform="rotate(-90 241 183.8)">R9</text>
<text x="245.8" y="183.8" transform="rotate(-90 245.8 183.8)">10k</text>
<text x="262.3" y="182.2" transform="rotate(-90 262.3 182.2)">RB521S30</text>
<text x="322.5" y="180.8">1k</text>
<text x="345.1" y="183.8" transform="rotate(-90 345.1 183.8)">R21</text>
<text x="349.9" y="183.8" transform="rotate(-90 349.9 183.8)">10k</text>
<text x="366.4" y="182.2" transform="rotate(-90 366.4 182.2)">RB521S30</text>
<text x="54.6" y="187.6">RELAY2</text>
<text x="54.6" y="190.2">RELAY3</text>
<text x="139.9" y="187.3">C2</text>
<text x="155.1" y="187.3">10uF</text>
<text x="166.8" y="187.6">USBS</text>
<text x="54.6" y="192.7">RELAY4</text>
<text x="54.6" y="195.3">RELAY5</text>
<text x="54.6" y="197.8">RELAY6</text>
<text x="120.6" y="197.8">RELAY7</text>
<text x="120.6" y="195.3">RELAY8</text>
<text x="120.6" y="192.7">RELAY9</text>
<text x="139.9" y="192.3">0.1uF</text>
<text x="151.1" y="195.3">GND</text>
<text x="163.8" y="197.8">GND</text>
<text x="227.3" y="195.3">GND</text>
<text x="240" y="195.3">GND</text>
<text x="250.1" y="195.3">GND</text>
<text x="262" y="192.2" transform="rotate(-90 262 192.2)">+5V</text>
<text x="331.4" y="195.3">GND</text>
<text x="344.1" y="195.3">GND</text>
<text x="354.3" y="195.3">GND</text>
<text x="366.2" y="192.2" transform="rotate(-90 366.2 192.2)">+5V</text>
<text x="135.9" y="200.3">GND</text>
<text x="224.2" y="214.8">IRFML8244TRPBF</text>
<text x="241.4" y="212.3">TR4</text>
<text x="328.3" y="214.8">IRFML8244TRPBF</text>
<text x="345.6" y="212.3">TR8</text>
<text x="139.4" y="219" transform="rotate(-90 139.4 219)">G</text>
<text x="150.6" y="220.6">MOUNT-HOLE2,5</text>
<text x="150.6" y="217.5">H4</text>
<text x="204.4" y="220.6">RELAY4</text>
<text x="218.4" y="219.1">R11</text>
<text x="308.6" y="220.6">RELAY8</text>
<text x="322.5" y="219.1">R23</text>
<text x="150.6" y="225.6">MOUNT-HOLE2,5</text>
<text x="150.6" y="227.7">H2</text>
<text x="150.6" y="222.6">H3</text>
<text x="218.4" y="223.9">1k</text>
<text x="218.4" y="226.8">R13</text>
<text x="265.1" y="223.9" transform="rotate(-90 265.1 223.9)">D4</text>
<text x="322.5" y="223.9">1k</text>
<text x="322.5" y="226.8">R25</text>
<text x="369.2" y="223.9" transform="rotate(-90 369.2 223.9)">D8</text>
<text x="133.3" y="230.8">GND</text>
<text x="150.6" y="230.7">MOUNT-HOLE2,5</text>
<text x="150.6" y="232.8">H1</text>
<text x="218.4" y="231.6">1k</text>
<text x="262.3" y="233" transform="rotate(-90 262.3 233)">RB521S30</text>
<text x="322.5" y="231.6">1k</text>
<text x="366.4" y="233" transform="rotate(-90 366.4 233)">RB521S30</text>
<text x="150.6" y="235.8">MOUNT-HOLE2,5</text>
<text x="241" y="234.6" transform="rotate(-90 241 234.6)">R12</text>
<text x="245.8" y="234.6" transform="rotate(-90 245.8 234.6)">10k</text>
<text x="345.1" y="234.6" transform="rotate(-90 345.1 234.6)">R24</text>
<text x="349.9" y="234.6" transform="rotate(-90 349.9 234.6)">10k</text>
<text x="262" y="243" transform="rotate(-90 262 243)">+5V</text>
<text x="366.2" y="243" transform="rotate(-90 366.2 243)">+5V</text>
<text x="227.3" y="246">GND</text>
<text x="240" y="246">GND</text>
<text x="250.1" y="246">GND</text>
<text x="331.4" y="246">GND</text>
<text x="344.1" y="246">GND</text>
<text x="354.3" y="246">GND</text>
</g>
<g font-size="2.4" fill="#808080">
<text x="188.9" y="53.8">3</text>
<text x="293.1" y="53.8">3</text>
<text x="397.2" y="53.8">3</text>
<text x="188.9" y="58.9">1</text>
<text x="188.9" y="56.3">2</text>
<text x="293.1" y="58.9">1</text>
<text x="293.1" y="56.3">2</text>
<text x="397.2" y="58.9">1</text>
<text x="397.2" y="56.3">2</text>
<text x="163.4" y="62.8" transform="rotate(-90 163.4 62.8)">P$1</text>
<text x="168.5" y="62.8" transform="rotate(-90 168.5 62.8)">NC</text>
<text x="173.6" y="62.8" transform="rotate(-90 173.6 62.8)">NO</text>
<text x="267.5" y="62.8" transform="rotate(-90 267.5 62.8)">P$1</text>
<text x="272.6" y="62.8" transform="rotate(-90 272.6 62.8)">NC</text>
<text x="277.7" y="62.8" transform="rotate(-90 277.7 62.8)">NO</text>
<text x="371.7" y="62.8" transform="rotate(-90 371.7 62.8)">P$1</text>
<text x="376.7" y="62.8" transform="rotate(-90 376.7 62.8)">NC</text>
<text x="381.8" y="62.8" transform="rotate(-90 381.8 62.8)">NO</text>
<text x="163.4" y="72.5" transform="rotate(-90 163.4 72.5)">P$2</text>
<text x="173.6" y="73.8" transform="rotate(-90 173.6 73.8)">COM</text>
<text x="267.5" y="72.5" transform="rotate(-90 267.5 72.5)">P$2</text>
<text x="277.7" y="73.8" transform="rotate(-90 277.7 73.8)">COM</text>
<text x="371.7" y="72.5" transform="rotate(-90 371.7 72.5)">P$2</text>
<text x="381.8" y="73.8" transform="rotate(-90 381.8 73.8)">COM</text>
<text x="293.1" y="107.1">2</text>
<text x="293.1" y="104.6">3</text>
<text x="397.2" y="107.1">2</text>
<text x="397.2" y="104.6">3</text>
<text x="267.5" y="113.6" transform="rotate(-90 267.5 113.6)">P$1</text>
<text x="272.6" y="113.6" transform="rotate(-90 272.6 113.6)">NC</text>
<text x="277.7" y="113.6" transform="rotate(-90 277.7 113.6)">NO</text>
<text x="293.1" y="109.7">1</text>
<text x="371.7" y="113.6" transform="rotate(-90 371.7 113.6)">P$1</text>
<text x="376.7" y="113.6" transform="rotate(-90 376.7 113.6)">NC</text>
<text x="381.8" y="113.6" transform="rotate(-90 381.8 113.6)">NO</text>
<text x="397.2" y="109.7">1</text>
<text x="267.5" y="123.3" transform="rotate(-90 267.5 123.3)">P$2</text>
<text x="277.7" y="124.6" transform="rotate(-90 277.7 124.6)">COM</text>
<text x="371.7" y="123.3" transform="rotate(-90 371.7 123.3)">P$2</text>
<text x="381.8" y="124.6" transform="rotate(-90 381.8 124.6)">COM</text>
<text x="81.5" y="149.2">3</text>
<text x="145" y="144.1">1</text>
<text x="145" y="146.6">2</text>
<text x="145" y="149.2">3</text>
<text x="81.5" y="154.3">1</text>
<text x="81.5" y="151.7">2</text>
<text x="145" y="151.7">4</text>
<text x="145" y="154.3">5</text>
<text x="293.1" y="155.4">3</text>
<text x="397.2" y="155.4">3</text>
<text x="293.1" y="160.5">1</text>
<text x="293.1" y="157.9">2</text>
<text x="397.2" y="160.5">1</text>
<text x="397.2" y="157.9">2</text>
<text x="25.1" y="164.4">1</text>
<text x="28.9" y="165.5">1</text>
<text x="32.4" y="164.9" transform="rotate(-90 32.4 164.9)">G</text>
<text x="33.2" y="165.5">2</text>
<text x="37.1" y="164.4">2</text>
<text x="267.5" y="164.4" transform="rotate(-90 267.5 164.4)">P$1</text>
<text x="272.6" y="164.4" transform="rotate(-90 272.6 164.4)">NC</text>
<text x="277.7" y="164.4" transform="rotate(-90 277.7 164.4)">NO</text>
<text x="371.7" y="164.4" transform="rotate(-90 371.7 164.4)">P$1</text>
<text x="376.7" y="164.4" transform="rotate(-90 376.7 164.4)">NC</text>
<text x="381.8" y="164.4" transform="rotate(-90 381.8 164.4)">NO</text>
<text x="31.3" y="169.4" transform="rotate(-90 31.3 169.4)">G</text>
<text x="183.9" y="173.2">1</text>
<text x="73.3" y="174.6">1</text>
<text x="73.3" y="177.1">2</text>
<text x="73.3" y="179.7">3</text>
<text x="77.2" y="175.7">VDD</text>
<text x="77.2" y="178.2">OSC1/RA5</text>
<text x="94.8" y="178.2">RA0/D+/PGD</text>
<text x="103.6" y="175.7">VSS</text>
<text x="110.8" y="179.7">18</text>
<text x="110.8" y="177.1">19</text>
<text x="110.8" y="174.6">20</text>
<text x="183.9" y="175.7">2</text>
<text x="183.9" y="178.2">3</text>
<text x="267.5" y="174" transform="rotate(-90 267.5 174)">P$2</text>
<text x="277.7" y="175.4" transform="rotate(-90 277.7 175.4)">COM</text>
<text x="371.7" y="174" transform="rotate(-90 371.7 174)">P$2</text>
<text x="381.8" y="175.4" transform="rotate(-90 381.8 175.4)">COM</text>
<text x="73.3" y="182.2">4</text>
<text x="73.3" y="184.7">5</text>
<text x="77.2" y="180.8">OSC2/RA4/AN3</text>
<text x="77.2" y="183.3">MCLR/RA3</text>
<text x="77.2" y="185.9">RC5/P1A</text>
<text x="95.4" y="180.8">RA1/D-/PGC</text>
<text x="98.8" y="185.9">RC0/AN4</text>
<text x="102" y="183.3">VUSB</text>
<text x="110.8" y="184.7">16</text>
<text x="110.8" y="182.2">17</text>
<text x="183.9" y="180.8">4</text>
<text x="73.3" y="187.3">6</text>
<text x="73.3" y="189.8">7</text>
<text x="77.2" y="188.4">RC4/P1B</text>
<text x="77.2" y="190.9">RC3/AN7/P1C</text>
<text x="93.9" y="190.9">RC2/AN6/P1D</text>
<text x="98.8" y="188.4">RC1/AN5</text>
<text x="110.8" y="189.8">14</text>
<text x="110.8" y="187.3">15</text>
<text x="72.1" y="197.4">10</text>
<text x="73.3" y="192.4">8</text>
<text x="73.3" y="194.9">9</text>
<text x="77.2" y="193.5">RC6/AN8 RB4/AN10/SDI/SDA</text>
<text x="77.2" y="196">RC7/AN9/SDO</text>
<text x="94.1" y="196">RB5/AN11/RX</text>
<text x="110.8" y="197.4">11</text>
<text x="110.8" y="194.9">12</text>
<text x="110.8" y="192.4">13</text>
<text x="77.2" y="198.6">RB7/TX</text>
<text x="93.6" y="198.6">RB6/SCK/SCL</text>
<text x="293.1" y="208.7">2</text>
<text x="293.1" y="206.2">3</text>
<text x="397.2" y="208.7">2</text>
<text x="397.2" y="206.2">3</text>
<text x="267.5" y="215.2" transform="rotate(-90 267.5 215.2)">P$1</text>
<text x="272.6" y="215.2" transform="rotate(-90 272.6 215.2)">NC</text>
<text x="277.7" y="215.2" transform="rotate(-90 277.7 215.2)">NO</text>
<text x="293.1" y="211.2">1</text>
<text x="371.7" y="215.2" transform="rotate(-90 371.7 215.2)">P$1</text>
<text x="376.7" y="215.2" transform="rotate(-90 376.7 215.2)">NC</text>
<text x="381.8" y="215.2" transform="rotate(-90 381.8 215.2)">NO</text>
<text x="397.2" y="211.2">1</text>
<text x="267.5" y="224.8" transform="rotate(-90 267.5 224.8)">P$2</text>
<text x="277.7" y="226.2" transform="rotate(-90 277.7 226.2)">COM</text>
<text x="371.7" y="224.8" transform="rotate(-90 371.7 224.8)">P$2</text>
<text x="381.8" y="226.2" transform="rotate(-90 381.8 226.2)">COM</text>
</g>
<g font-size="2" fill="#808080">
<text x="163.8" y="55.6">RY9</text>
<text x="267.9" y="55.6">RY1</text>
<text x="372" y="55.6">RY5</text>
<text x="188.3" y="62.6">TB9</text>
<text x="292.4" y="62.6">TB1</text>
<text x="396.6" y="62.6">TB5</text>
<text x="130.7" y="81.8" transform="rotate(-90 130.7 81.8)">LD9</text>
<text x="234.9" y="81.8" transform="rotate(-90 234.9 81.8)">LD1</text>
<text x="339" y="81.8" transform="rotate(-90 339 81.8)">LD5</text>
<text x="123.1" y="91.2" transform="rotate(-90 123.1 91.2)">LED1608(RED)</text>
<text x="227.2" y="91.2" transform="rotate(-90 227.2 91.2)">LED1608(RED)</text>
<text x="331.4" y="91.2" transform="rotate(-90 331.4 91.2)">LED1608(RED)</text>
<text x="267.9" y="106.4">RY2</text>
<text x="372" y="106.4">RY6</text>
<text x="292.4" y="113.4">TB2</text>
<text x="396.6" y="113.4">TB6</text>
<text x="234.9" y="132.6" transform="rotate(-90 234.9 132.6)">LD2</text>
<text x="339" y="132.6" transform="rotate(-90 339 132.6)">LD6</text>
<text x="227.2" y="142" transform="rotate(-90 227.2 142)">LED1608(RED)</text>
<text x="331.4" y="142" transform="rotate(-90 331.4 142)">LED1608(RED)</text>
<text x="24.1" y="161">X1</text>
<text x="31.7" y="161">CSTCE_G_12MHz</text>
<text x="267.9" y="157.2">RY3</text>
<text x="372" y="157.2">RY7</text>
<text x="292.4" y="164.1">TB3</text>
<text x="396.6" y="164.1">TB7</text>
<text x="234.9" y="183.4" transform="rotate(-90 234.9 183.4)">LD3</text>
<text x="339" y="183.4" transform="rotate(-90 339 183.4)">LD7</text>
<text x="227.2" y="192.8" transform="rotate(-90 227.2 192.8)">LED1608(RED)</text>
<text x="331.4" y="192.8" transform="rotate(-90 331.4 192.8)">LED1608(RED)</text>
<text x="267.9" y="207.9">RY4</text>
<text x="372" y="207.9">RY8</text>
<text x="292.4" y="214.9">TB4</text>
<text x="396.6" y="214.9">TB8</text>
<text x="234.9" y="234.2" transform="rotate(-90 234.9 234.2)">LD4</text>
<text x="339" y="234.2" transform="rotate(-90 339 234.2)">LD8</text>
<text x="227.2" y="243.6" transform="rotate(-90 227.2 243.6)">LED1608(RED)</text>
<text x="331.4" y="243.6" transform="rotate(-90 331.4 243.6)">LED1608(RED)</text>
</g>
<g font-size="2" fill="#800000">
<text x="168.3" y="63.9" transform="rotate(-90 168.3 63.9)">NC</text>
<text x="175.7" y="63.9" transform="rotate(-90 175.7 63.9)">NO</text>
<text x="272.5" y="63.9" transform="rotate(-90 272.5 63.9)">NC</text>
<text x="279.8" y="63.9" transform="rotate(-90 279.8 63.9)">NO</text>
<text x="376.6" y="63.9" transform="rotate(-90 376.6 63.9)">NC</text>
<text x="383.9" y="63.9" transform="rotate(-90 383.9 63.9)">NO</text>
<text x="272.5" y="114.7" transform="rotate(-90 272.5 114.7)">NC</text>
<text x="279.8" y="114.7" transform="rotate(-90 279.8 114.7)">NO</text>
<text x="376.6" y="114.7" transform="rotate(-90 376.6 114.7)">NC</text>
<text x="383.9" y="114.7" transform="rotate(-90 383.9 114.7)">NO</text>
<text x="272.5" y="165.5" transform="rotate(-90 272.5 165.5)">NC</text>
<text x="279.8" y="165.5" transform="rotate(-90 279.8 165.5)">NO</text>
<text x="376.6" y="165.5" transform="rotate(-90 376.6 165.5)">NC</text>
<text x="383.9" y="165.5" transform="rotate(-90 383.9 165.5)">NO</text>
<text x="272.5" y="216.3" transform="rotate(-90 272.5 216.3)">NC</text>
<text x="279.8" y="216.3" transform="rotate(-90 279.8 216.3)">NO</text>
<text x="376.6" y="216.3" transform="rotate(-90 376.6 216.3)">NC</text>
<text x="383.9" y="216.3" transform="rotate(-90 383.9 216.3)">NO</text>
</g>
</svg>
